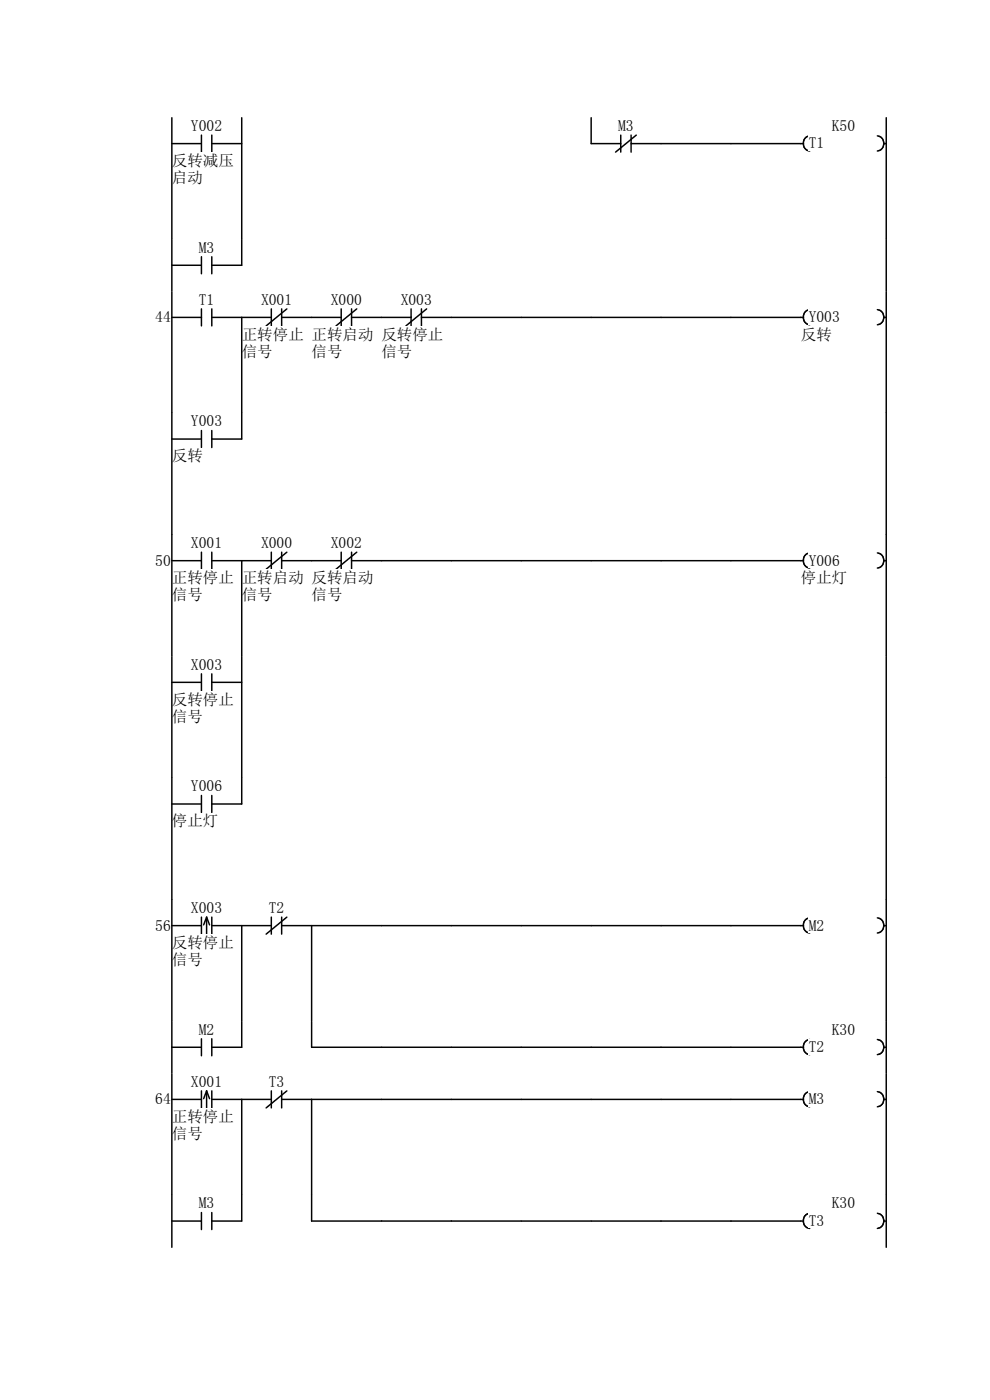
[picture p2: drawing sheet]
<svg xmlns="http://www.w3.org/2000/svg" width="210mm" height="297mm" viewBox="0 0 210 297" stroke-linecap="round" stroke-linejoin="round" font-family="sans-serif">
<path d="M36.5 30.5h6.2M42.7 28.7v3.6M44.9 30.5h6.4M44.9 28.7v3.6" fill="none" stroke="#070000" stroke-width=".31"/>
<g fill="#fff">
<path d="M36.4 32.3h13.3v3.3h-13.3z"/>
<path d="M36.4 36h6.7v3.3h-6.7z"/>
</g>
<path d="M36.5 25v25.8M51.3 25v25.8" fill="none" stroke="#070000" stroke-width=".31"/>
<path d="M131.1 25h3.3v3.3h-3.3z" fill="#fff"/>
<path d="M125.4 25v5.5h6.3M131.7 28.7v3.6M133.9 30.5h36.5M133.9 28.7v3.6M135 28.7l-4.4 3.6M171.8 28.8a1.63 1.63 0 0 0-1.4 1.6 1.63 1.63 0 0 0 1.4 1.6" fill="none" stroke="#070000" stroke-width=".31"/>
<g fill="#fff">
<path d="M176.4 25h5v3.3h-5z"/>
<path d="M171.5 28.7h3.3v3.3h-3.3z"/>
</g>
<path d="M186.1 28.8a1.62 1.62 0 0 1 1.4 1.6 1.62 1.62 0 0 1-1.4 1.6M187.4 30.5h.6M188 25v25.8" fill="none" stroke="#070000" stroke-width=".31"/>
<g fill="#fff">
<path d="M20 50.8h16.5v11h-16.5z"/>
<path d="M36.5 50.8h14.8v11h-14.8z"/>
<path d="M51.3 50.8h14.8v11h-14.8z"/>
<path d="M66.1 50.8h14.8v11h-14.8z"/>
<path d="M80.9 50.8h14.9v11h-14.9z"/>
<path d="M95.8 50.8h14.8v11h-14.8z"/>
<path d="M110.6 50.8h14.8v11h-14.8z"/>
<path d="M125.4 50.8h14.9v11h-14.9z"/>
<path d="M140.3 50.8h14.8v11h-14.8z"/>
<path d="M155.1 50.8h14.8v11h-14.8z"/>
<path d="M169.9 50.8h18.1v11h-18.1z"/>
<path d="M42.2 50.8h3.3v3.3h-3.3z"/>
</g>
<path d="M36.5 56.3h6.2M36.5 50.8v11M42.7 54.5v3.6M44.9 54.5v3.6M51.3 50.8v5.5h-6.4M188 50.8v11" fill="none" stroke="#070000" stroke-width=".31"/>
<g fill="#fff">
<path d="M20 61.8h16.5v25.9h-16.5z"/>
<path d="M36.5 61.8h14.8v25.9h-14.8z"/>
<path d="M51.3 61.8h14.8v25.9h-14.8z"/>
<path d="M66.1 61.8h14.8v25.9h-14.8z"/>
<path d="M80.9 61.8h14.9v25.9h-14.9z"/>
<path d="M95.8 61.8h14.8v25.9h-14.8z"/>
<path d="M110.6 61.8h14.8v25.9h-14.8z"/>
<path d="M125.4 61.8h14.9v25.9h-14.9z"/>
<path d="M140.3 61.8h14.8v25.9h-14.8z"/>
<path d="M155.1 61.8h14.8v25.9h-14.8z"/>
<path d="M169.9 61.8h18.1v25.9h-18.1z"/>
<path d="M32.9 65.5h3.3v3.3h-3.3z"/>
<path d="M42.2 61.8h3.3v3.4h-3.3z"/>
</g>
<path d="M36.5 67.3h6.2M36.5 61.8v25.8M42.7 65.5v3.6M44.9 67.3h6.4M44.9 65.5v3.6" fill="none" stroke="#070000" stroke-width=".31"/>
<path d="M55.4 61.8h6.6v3.4h-6.6z" fill="#fff"/>
<path d="M51.3 67.3h6.3M57.6 65.5v3.6M59.7 67.3h6.4M59.7 65.5v3.6M60.8 65.5l-4.3 3.6" fill="none" stroke="#070000" stroke-width=".31"/>
<g fill="#fff">
<path d="M51.3 69.2h13.2v3.3h-13.2z"/>
<path d="M51.3 72.9h6.6v3.3h-6.6z"/>
</g>
<path d="M51.3 67.3v20.3" fill="none" stroke="#070000" stroke-width=".31"/>
<path d="M70.2 61.8h6.6v3.4h-6.6z" fill="#fff"/>
<path d="M66.1 67.3h6.3M72.4 65.5v3.6M74.6 67.3h6.3M74.6 65.5v3.6M75.7 65.5l-4.4 3.6" fill="none" stroke="#070000" stroke-width=".31"/>
<g fill="#fff">
<path d="M66.1 69.2h13.2v3.3h-13.2z"/>
<path d="M66.1 72.9h6.6v3.3h-6.6z"/>
<path d="M85 61.8h6.6v3.4h-6.6z"/>
</g>
<path d="M80.9 67.3h6.3M87.2 65.5v3.6M89.4 67.3h6.4M89.4 65.5v3.6M90.5 65.5l-4.4 3.6" fill="none" stroke="#070000" stroke-width=".31"/>
<g fill="#fff">
<path d="M80.9 69.2h13.3v3.3h-13.3z"/>
<path d="M80.9 72.9h6.7v3.3h-6.7z"/>
</g>
<path d="M95.8 67.3h74.6M171.8 65.7a1.63 1.63 0 0 0-1.4 1.6 1.63 1.63 0 0 0 1.4 1.6" fill="none" stroke="#070000" stroke-width=".31"/>
<path d="M171.5 65.5h6.6v3.3h-6.6z" fill="#fff"/>
<path d="M186.1 65.7a1.62 1.62 0 0 1 1.4 1.6 1.62 1.62 0 0 1-1.4 1.6M187.4 67.3h.6" fill="none" stroke="#070000" stroke-width=".31"/>
<path d="M169.9 69.2h6.6v3.3h-6.6z" fill="#fff"/>
<path d="M188 61.8v25.8" fill="none" stroke="#070000" stroke-width=".31"/>
<g fill="#fff">
<path d="M20 87.7h16.5v25.8h-16.5z"/>
<path d="M36.5 87.7h14.8v25.8h-14.8z"/>
<path d="M51.3 87.7h14.8v25.8h-14.8z"/>
<path d="M66.1 87.7h14.8v25.8h-14.8z"/>
<path d="M80.9 87.7h14.9v25.8h-14.9z"/>
<path d="M95.8 87.7h14.8v25.8h-14.8z"/>
<path d="M110.6 87.7h14.8v25.8h-14.8z"/>
<path d="M125.4 87.7h14.9v25.8h-14.9z"/>
<path d="M140.3 87.7h14.8v25.8h-14.8z"/>
<path d="M155.1 87.7h14.8v25.8h-14.8z"/>
<path d="M169.9 87.7h18.1v25.8h-18.1z"/>
<path d="M40.5 87.6h6.6v3.3h-6.6z"/>
</g>
<path d="M36.5 93.1h6.2M42.7 91.3v3.6M44.9 93.1h6.4M44.9 91.3v3.6" fill="none" stroke="#070000" stroke-width=".31"/>
<path d="M36.4 95h6.7v3.3h-6.7z" fill="#fff"/>
<path d="M36.5 87.6v25.9M51.3 87.6v5.5M188 87.6v25.9" fill="none" stroke="#070000" stroke-width=".31"/>
<g fill="#fff">
<path d="M20 113.5h16.5v25.8h-16.5z"/>
<path d="M36.5 113.5h14.8v25.8h-14.8z"/>
<path d="M51.3 113.5h14.8v25.8h-14.8z"/>
<path d="M66.1 113.5h14.8v25.8h-14.8z"/>
<path d="M80.9 113.5h14.9v25.8h-14.9z"/>
<path d="M95.8 113.5h14.8v25.8h-14.8z"/>
<path d="M110.6 113.5h14.8v25.8h-14.8z"/>
<path d="M125.4 113.5h14.9v25.8h-14.9z"/>
<path d="M140.3 113.5h14.8v25.8h-14.8z"/>
<path d="M155.1 113.5h14.8v25.8h-14.8z"/>
<path d="M169.9 113.5h18.1v25.8h-18.1z"/>
<path d="M32.9 117.1h3.3v3.3h-3.3z"/>
<path d="M40.5 113.5h6.6v3.3h-6.6z"/>
</g>
<path d="M36.5 118.9h6.2M42.7 117.1v3.7M44.9 118.9h6.4M44.9 117.1v3.7" fill="none" stroke="#070000" stroke-width=".31"/>
<g fill="#fff">
<path d="M36.4 120.8h13.3v3.3h-13.3z"/>
<path d="M36.4 124.5h6.7v3.3h-6.7z"/>
</g>
<path d="M36.5 113.5v25.8" fill="none" stroke="#070000" stroke-width=".31"/>
<path d="M55.4 113.5h6.6v3.3h-6.6z" fill="#fff"/>
<path d="M51.3 118.9h6.3M57.6 117.1v3.7M59.7 118.9h6.4M59.7 117.1v3.7M60.8 117.1l-4.3 3.7" fill="none" stroke="#070000" stroke-width=".31"/>
<g fill="#fff">
<path d="M51.3 120.8h13.2v3.3h-13.2z"/>
<path d="M51.3 124.5h6.6v3.3h-6.6z"/>
</g>
<path d="M51.3 118.9v20.4" fill="none" stroke="#070000" stroke-width=".31"/>
<path d="M70.2 113.5h6.6v3.3h-6.6z" fill="#fff"/>
<path d="M66.1 118.9h6.3M72.4 117.1v3.7M74.6 118.9h6.3M74.6 117.1v3.7M75.7 117.1l-4.4 3.7" fill="none" stroke="#070000" stroke-width=".31"/>
<g fill="#fff">
<path d="M66.1 120.8h13.2v3.3h-13.2z"/>
<path d="M66.1 124.5h6.6v3.3h-6.6z"/>
</g>
<path d="M80.9 118.9h89.5M171.8 117.3a1.63 1.63 0 0 0-1.4 1.6 1.63 1.63 0 0 0 1.4 1.6" fill="none" stroke="#070000" stroke-width=".31"/>
<path d="M171.5 117.1h6.6v3.3h-6.6z" fill="#fff"/>
<path d="M186.1 117.3a1.62 1.62 0 0 1 1.4 1.6 1.62 1.62 0 0 1-1.4 1.6M187.4 118.9h.6" fill="none" stroke="#070000" stroke-width=".31"/>
<path d="M169.9 120.8h9.9v3.3h-9.9z" fill="#fff"/>
<path d="M188 113.5v25.8" fill="none" stroke="#070000" stroke-width=".31"/>
<g fill="#fff">
<path d="M20 139.3h16.5v25.8h-16.5z"/>
<path d="M36.5 139.3h14.8v25.8h-14.8z"/>
<path d="M51.3 139.3h14.8v25.8h-14.8z"/>
<path d="M66.1 139.3h14.8v25.8h-14.8z"/>
<path d="M80.9 139.3h14.9v25.8h-14.9z"/>
<path d="M95.8 139.3h14.8v25.8h-14.8z"/>
<path d="M110.6 139.3h14.8v25.8h-14.8z"/>
<path d="M125.4 139.3h14.9v25.8h-14.9z"/>
<path d="M140.3 139.3h14.8v25.8h-14.8z"/>
<path d="M155.1 139.3h14.8v25.8h-14.8z"/>
<path d="M169.9 139.3h18.1v25.8h-18.1z"/>
<path d="M40.5 139.3h6.6v3.3h-6.6z"/>
</g>
<path d="M36.5 144.8h6.2M42.7 142.9v3.7M44.9 144.8h6.4M44.9 142.9v3.7" fill="none" stroke="#070000" stroke-width=".31"/>
<g fill="#fff">
<path d="M36.4 146.6h13.3v3.3h-13.3z"/>
<path d="M36.4 150.3h6.7v3.3h-6.7z"/>
</g>
<path d="M36.5 139.3v25.8M51.3 139.3v25.8M188 139.3v25.8" fill="none" stroke="#070000" stroke-width=".31"/>
<g fill="#fff">
<path d="M20 165.1h16.5v25.8h-16.5z"/>
<path d="M36.5 165.1h14.8v25.8h-14.8z"/>
<path d="M51.3 165.1h14.8v25.8h-14.8z"/>
<path d="M66.1 165.1h14.8v25.8h-14.8z"/>
<path d="M80.9 165.1h14.9v25.8h-14.9z"/>
<path d="M95.8 165.1h14.8v25.8h-14.8z"/>
<path d="M110.6 165.1h14.8v25.8h-14.8z"/>
<path d="M125.4 165.1h14.9v25.8h-14.9z"/>
<path d="M140.3 165.1h14.8v25.8h-14.8z"/>
<path d="M155.1 165.1h14.8v25.8h-14.8z"/>
<path d="M169.9 165.1h18.1v25.8h-18.1z"/>
<path d="M40.5 165.1h6.6v3.3h-6.6z"/>
</g>
<path d="M36.5 170.6h6.2M42.7 168.8v3.6M44.9 170.6h6.4M44.9 168.8v3.6" fill="none" stroke="#070000" stroke-width=".31"/>
<path d="M36.4 172.4h10v3.3h-10z" fill="#fff"/>
<path d="M36.5 165.1v25.8M51.3 165.1v5.5M188 165.1v25.8" fill="none" stroke="#070000" stroke-width=".31"/>
<g fill="#fff">
<path d="M20 190.9h16.5v25.8h-16.5z"/>
<path d="M36.5 190.9h14.8v25.8h-14.8z"/>
<path d="M51.3 190.9h14.8v25.8h-14.8z"/>
<path d="M66.1 190.9h14.8v25.8h-14.8z"/>
<path d="M80.9 190.9h14.9v25.8h-14.9z"/>
<path d="M95.8 190.9h14.8v25.8h-14.8z"/>
<path d="M110.6 190.9h14.8v25.8h-14.8z"/>
<path d="M125.4 190.9h14.9v25.8h-14.9z"/>
<path d="M140.3 190.9h14.8v25.8h-14.8z"/>
<path d="M155.1 190.9h14.8v25.8h-14.8z"/>
<path d="M169.9 190.9h18.1v25.8h-18.1z"/>
<path d="M32.9 194.6h3.3v3.3h-3.3z"/>
<path d="M40.5 190.9h6.6v3.3h-6.6z"/>
</g>
<path d="M36.5 196.4h6.2M42.7 194.6v3.6M43.8 194.6v3.6M43.8 194.6l.7 1.6M43.8 194.6l-.6 1.6M44.9 196.4h6.4M44.9 194.6v3.6" fill="none" stroke="#070000" stroke-width=".31"/>
<g fill="#fff">
<path d="M36.4 198.2h13.3v3.3h-13.3z"/>
<path d="M36.4 201.9h6.7v3.3h-6.7z"/>
</g>
<path d="M36.5 190.9v25.8" fill="none" stroke="#070000" stroke-width=".31"/>
<path d="M57 190.9h3.3v3.3h-3.3z" fill="#fff"/>
<path d="M57.6 196.4h-6.3v20.3M57.6 194.6v3.6M59.7 196.4h110.7M59.7 194.6v3.6M60.8 194.6l-4.3 3.6M66.1 196.4v20.3M171.8 194.7a1.63 1.63 0 0 0-1.4 1.6 1.63 1.63 0 0 0 1.4 1.6" fill="none" stroke="#070000" stroke-width=".31"/>
<path d="M171.5 194.6h3.3v3.3h-3.3z" fill="#fff"/>
<path d="M186.1 194.7a1.62 1.62 0 0 1 1.4 1.6 1.62 1.62 0 0 1-1.4 1.6M187.4 196.4h.6M188 190.9v25.8" fill="none" stroke="#070000" stroke-width=".31"/>
<g fill="#fff">
<path d="M20 216.7h16.5v11.1h-16.5z"/>
<path d="M36.5 216.7h14.8v11.1h-14.8z"/>
<path d="M51.3 216.7h14.8v11.1h-14.8z"/>
<path d="M66.1 216.7h14.8v11.1h-14.8z"/>
<path d="M80.9 216.7h14.9v11.1h-14.9z"/>
<path d="M95.8 216.7h14.8v11.1h-14.8z"/>
<path d="M110.6 216.7h14.8v11.1h-14.8z"/>
<path d="M125.4 216.7h14.9v11.1h-14.9z"/>
<path d="M140.3 216.7h14.8v11.1h-14.8z"/>
<path d="M155.1 216.7h14.8v11.1h-14.8z"/>
<path d="M169.9 216.7h18.1v11.1h-18.1z"/>
<path d="M42.2 216.7h3.3v3.3h-3.3z"/>
</g>
<path d="M36.5 216.7v11M51.3 216.7v5.5h-6.4M66.1 216.7v5.5h104.3M36.5 222.2h6.2M42.7 220.4v3.6M44.9 220.4v3.6M171.8 220.5a1.63 1.63 0 0 0-1.4 1.6 1.63 1.63 0 0 0 1.4 1.6" fill="none" stroke="#070000" stroke-width=".31"/>
<g fill="#fff">
<path d="M176.4 216.7h5v3.3h-5z"/>
<path d="M171.5 220.4h3.3v3.3h-3.3z"/>
</g>
<path d="M188 216.7v11M186.1 220.5a1.62 1.62 0 0 1 1.4 1.6 1.62 1.62 0 0 1-1.4 1.6M187.4 222.2h.6" fill="none" stroke="#070000" stroke-width=".31"/>
<g fill="#fff">
<path d="M20 227.8h16.5v25.8h-16.5z"/>
<path d="M36.5 227.8h14.8v25.8h-14.8z"/>
<path d="M51.3 227.8h14.8v25.8h-14.8z"/>
<path d="M66.1 227.8h14.8v25.8h-14.8z"/>
<path d="M80.9 227.8h14.9v25.8h-14.9z"/>
<path d="M95.8 227.8h14.8v25.8h-14.8z"/>
<path d="M110.6 227.8h14.8v25.8h-14.8z"/>
<path d="M125.4 227.8h14.9v25.8h-14.9z"/>
<path d="M140.3 227.8h14.8v25.8h-14.8z"/>
<path d="M155.1 227.8h14.8v25.8h-14.8z"/>
<path d="M169.9 227.8h18.1v25.8h-18.1z"/>
<path d="M32.9 231.4h3.3v3.3h-3.3z"/>
<path d="M40.5 227.8h6.6v3.3h-6.6z"/>
</g>
<path d="M36.5 233.2h6.2M42.7 231.4v3.6M43.8 231.4v3.7M43.8 231.4l.7 1.7M43.8 231.4l-.6 1.7M44.9 233.2h6.4M44.9 231.4v3.6" fill="none" stroke="#070000" stroke-width=".31"/>
<g fill="#fff">
<path d="M36.4 235.1h13.3v3.3h-13.3z"/>
<path d="M36.4 238.8h6.7v3.3h-6.7z"/>
</g>
<path d="M36.5 227.7v25.8" fill="none" stroke="#070000" stroke-width=".31"/>
<path d="M57 227.8h3.3v3.3h-3.3z" fill="#fff"/>
<path d="M57.6 233.2h-6.3v20.3M57.6 231.4v3.6M59.7 233.2h110.7M59.7 231.4v3.6M60.8 231.4l-4.3 3.6M66.1 233.2v20.3M171.8 231.6a1.63 1.63 0 0 0-1.4 1.6 1.63 1.63 0 0 0 1.4 1.6" fill="none" stroke="#070000" stroke-width=".31"/>
<path d="M171.5 231.4h3.3v3.3h-3.3z" fill="#fff"/>
<path d="M186.1 231.6a1.62 1.62 0 0 1 1.4 1.6 1.62 1.62 0 0 1-1.4 1.6M187.4 233.2h.6M188 227.7v25.8" fill="none" stroke="#070000" stroke-width=".31"/>
<g fill="#fff">
<path d="M20 253.6h16.5v11h-16.5z"/>
<path d="M36.5 253.6h14.8v11h-14.8z"/>
<path d="M51.3 253.6h14.8v11h-14.8z"/>
<path d="M66.1 253.6h14.8v11h-14.8z"/>
<path d="M80.9 253.6h14.9v11h-14.9z"/>
<path d="M95.8 253.6h14.8v11h-14.8z"/>
<path d="M110.6 253.6h14.8v11h-14.8z"/>
<path d="M125.4 253.6h14.9v11h-14.9z"/>
<path d="M140.3 253.6h14.8v11h-14.8z"/>
<path d="M155.1 253.6h14.8v11h-14.8z"/>
<path d="M169.9 253.6h18.1v11h-18.1z"/>
<path d="M42.2 253.5h3.3v3.3h-3.3z"/>
</g>
<path d="M36.5 259h6.2M36.5 253.5v11.1M42.7 257.2v3.6M44.9 257.2v3.6M51.3 253.5v5.5h-6.4M66.1 253.5v5.5h104.3M171.8 257.4a1.63 1.63 0 0 0-1.4 1.6 1.63 1.63 0 0 0 1.4 1.6" fill="none" stroke="#070000" stroke-width=".31"/>
<g fill="#fff">
<path d="M176.4 253.5h5v3.3h-5z"/>
<path d="M171.5 257.2h3.3v3.3h-3.3z"/>
</g>
<path d="M186.1 257.4a1.62 1.62 0 0 1 1.4 1.6 1.62 1.62 0 0 1-1.4 1.6M187.4 259h.6M188 253.5v11.1" fill="none" stroke="#070000" stroke-width=".31"/>
<g font-size="3.3">
<text x="40.5" y="27.8">Y002</text>
<text x="131.1" y="27.8">M3</text>
<text x="176.4" y="27.8">K50</text>
<text x="36.4" y="35.2">反转减压</text>
<text x="171.5" y="31.5">T1</text>
<text x="36.4" y="38.8">启动</text>
<text x="42.2" y="53.6">M3</text>
<text x="42.2" y="64.7">T1</text>
<text x="55.4" y="64.7">X001</text>
<text x="70.2" y="64.7">X000</text>
<text x="85" y="64.7">X003</text>
<text x="32.9" y="68.4">44</text>
<text x="171.5" y="68.4">Y003</text>
<text x="51.3" y="72">正转停止</text>
<text x="51.3" y="75.7">信号</text>
<text x="66.1" y="72">正转启动</text>
<text x="66.1" y="75.7">信号</text>
<text x="80.9" y="72">反转停止</text>
<text x="80.9" y="75.7">信号</text>
<text x="169.9" y="72">反转</text>
<text x="40.5" y="90.5">Y003</text>
<text x="36.4" y="97.9">反转</text>
<text x="32.9" y="120">50</text>
<text x="40.5" y="116.3">X001</text>
<text x="55.4" y="116.3">X000</text>
<text x="70.2" y="116.3">X002</text>
<text x="171.5" y="120">Y006</text>
<text x="36.4" y="123.6">正转停止</text>
<text x="51.3" y="123.6">正转启动</text>
<text x="66.1" y="123.6">反转启动</text>
<text x="169.9" y="123.6">停止灯</text>
<text x="36.4" y="127.3">信号</text>
<text x="51.3" y="127.3">信号</text>
<text x="66.1" y="127.3">信号</text>
<text x="40.5" y="142.1">X003</text>
<text x="36.4" y="149.5">反转停止</text>
<text x="36.4" y="153.2">信号</text>
<text x="40.5" y="167.9">Y006</text>
<text x="36.4" y="175.3">停止灯</text>
<text x="32.9" y="197.4">56</text>
<text x="40.5" y="193.7">X003</text>
<text x="57" y="193.7">T2</text>
<text x="171.5" y="197.4">M2</text>
<text x="36.4" y="201.1">反转停止</text>
<text x="36.4" y="204.8">信号</text>
<text x="42.2" y="219.5">M2</text>
<text x="176.4" y="219.5">K30</text>
<text x="171.5" y="223.2">T2</text>
<text x="40.5" y="230.6">X001</text>
<text x="57" y="230.6">T3</text>
<text x="32.9" y="234.3">64</text>
<text x="36.4" y="238">正转停止</text>
<text x="171.5" y="234.3">M3</text>
<text x="36.4" y="241.6">信号</text>
<text x="42.2" y="256.4">M3</text>
<text x="176.4" y="256.4">K30</text>
<text x="171.5" y="260.1">T3</text>
</g>
</svg>
